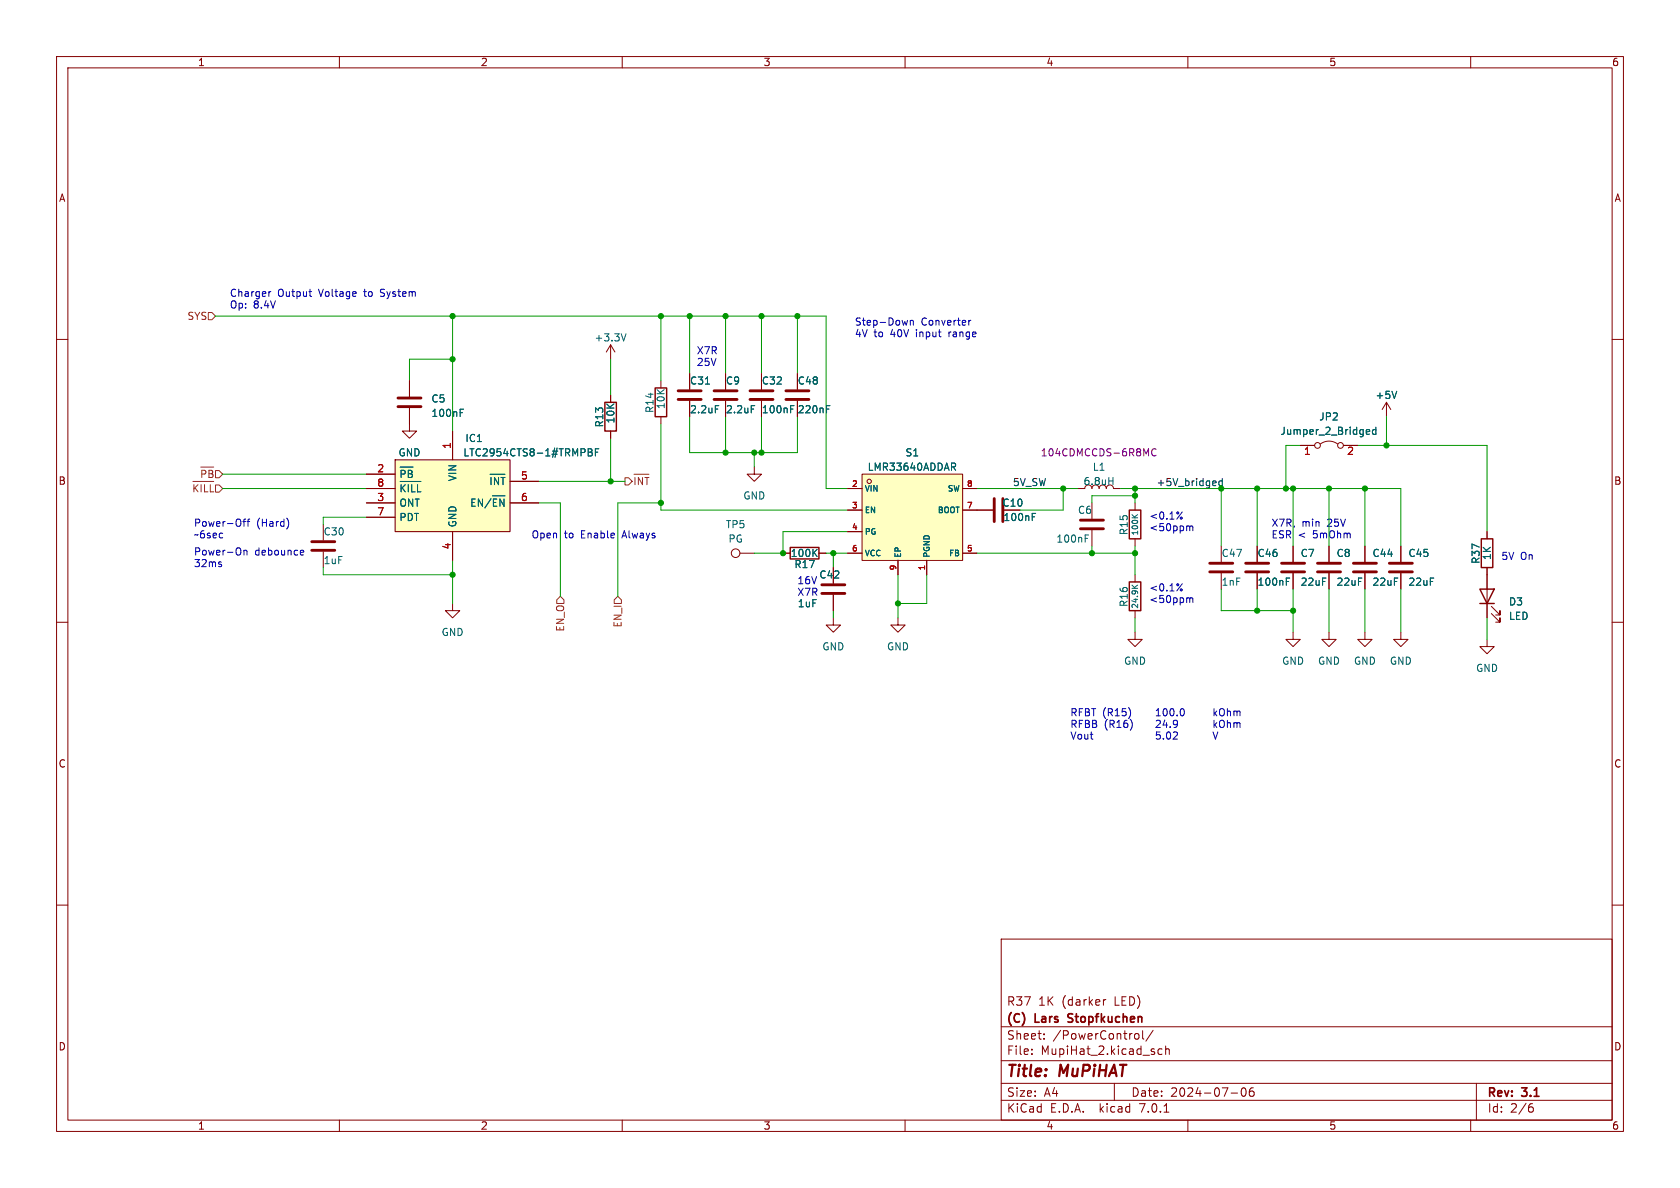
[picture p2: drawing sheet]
<svg xmlns="http://www.w3.org/2000/svg" width="297mm" height="210mm" viewBox="0 0 297 210" stroke-linecap="round" stroke-linejoin="round" font-family="sans-serif">
<g fill="none" stroke="#840000" stroke-width=".18">
<path d="M10 10h277v190h-277zM12 12h273v186h-273zM60 10v2M110 10v2M160 10v2M210 10v2M260 10v2M10 60h2M285 60h2M134.6 66v2.8M134.6 70.9v2.8M138.4 97.8h1.3"/>
<path d="M144.8 97.8h1.2M190.5 86.4h1.3M195.6 86.4a.64 .64 0 0 1 .6-.7 .64 .64 0 0 1 .6 .7h1.3M234.9 96.5v2.8M241.3 96.5v2.8M10 110h2M80 106.7v1.3h1.3l-1.3 1.2-1.3-1.2h1.3M147.3 100.3v2.8M147.3 105.2v2.8M234.9 111.8v1.2h1.3l-1.3 1.3-1.2-1.3h1.2M234.9 101.3v2.8M241.3 111.8v1.2h1.3l-1.3 1.3-1.3-1.3h1.3"/>
<path d="M241.3 101.3v2.8M285 110h2M10 160h2M285 160h2M177 166h108v32h-108zM195.5 176.7l-.3 .1-.1 .2M60 198v2M110 198v2M160 198v2M177 194.5h108M177 191.5h108M177 187.5h108"/>
<path d="M177 181.5h108M182.4 186.3v.1M182.4 185.5v.1M184.6 183.6v.1M184.6 182.8v.1M197 191.5v3M200.7 182.8l.4-.1 .3 .3v.4l-.2 .2h-.5M202 182.2v1.3l.2 .2M203.9 182.1l-1.3 2M205.4 185.5l-.4-.1-.3 .3v.4l.2 .2h.5M205.8 196.6h.8M206.1 185.5l.2-.1 .3 .1 .1 .9"/>
<path d="M206.1 184.9v1.5M210 198v2M217.6 193.2h1.2M219.6 192.4l.2-.1a.81 .81 0 0 1 .6 .6 .81 .81 0 0 1-.3 .8l-.2 .1a.81 .81 0 0 1-.6-.6 .81 .81 0 0 1 .3-.8zM221.6 192.3a.59 .59 0 0 0-.7 .6v.6l.1 .2 .4 .1 .2-.1 .1-.5-.1-.3h-.5l-.2 .3M260 198v2M261 191.5v6.5M270.5 195.7h.4l.2 .3-.1 .5-.5 .1M270.9 195.1l-.4 .1"/>
</g>
<path d="M139.7 96.8h5.1v2h-5.1z" fill="none" stroke="#840000" stroke-width=".25"/>
<path d="M132.6 70.6h4.1M132.6 69.1h4.1M232.9 99.6h4.1M239.3 99.6h4M145.3 104.9h4.1M145.3 103.4h4.1M232.9 101.1h4.1M239.3 101.1h4" fill="none" stroke="#840000" stroke-width=".51"/>
<path d="M139.8 71.7h.6M196 85h.8M196.8 84.4v1.3" fill="none" stroke="#006464" stroke-width=".18"/>
<path d="M204.4 79.4a.6 .6 0 0 0-.9 .5 .6 .6 0 0 0 .6 .7l.3-.1" fill="none" stroke="#840084" stroke-width=".18"/>
<path d="M69.8 81.3h20.4v12.7h-20.4z" fill="#ffffc2"/>
<path d="M69.8 81.3h20.4v12.7h-20.4z" fill="none" stroke="#480000" stroke-width=".18"/>
<g fill="none" stroke="#840000" stroke-width=".18">
<path d="M72.4 72.1v4.1h1.3l-1.3 1.3-1.3-1.3h1.3M72.4 67.3v2.8M80 76.2v5.1M107.9 61v2.5M107.9 69.9v1.2M107.9 76.2v1.3M107.9 61l-.7 1.2M107.9 61l.8 1.2M116.8 67.3v1.3M116.8 73.7v1.2M121.9 66v2.8M121.9 70.9v2.8"/>
<path d="M128.3 66v2.8M128.3 70.9v2.8M134.6 66v2.8M134.6 70.9v2.8M141 66v2.8M141 70.9v2.8M229.9 78.7h2.5M233.4 78.5a2.54 2.54 0 0 1 3.1 0M237.5 78.7h2.5M245.1 71.1l-.8 1.3M245.1 71.1v2.6M245.1 71.1l.8 1.3"/>
<path d="M57.1 92.7v2.8M57.1 97.5v2.8M64.8 83.8h5M64.8 88.9h5M64.8 91.4h5M64.8 86.4h5M80 94v5.1M90.2 88.9h5M90.2 85.1h5M130.8 97.8h2.5M133.3 82.6v1.2h1.3l-1.3 1.3-1.2-1.3h1.2M138.4 97.8h1.3"/>
<path d="M144.8 97.8h1.2M149.9 86.4h2.5M149.9 90.2h2.5M149.9 97.8h2.5M149.9 94h2.5M152.4 83.8h17.8v15.3h-17.8zM158.7 99.1v2.5M163.8 99.1v2.5M170.2 86.4h2.5M170.2 90.2h5.3M170.2 97.8h2.5M193 88.9v2.8"/>
<path d="M193 93.7v2.8M200.7 88.9v1.3M200.7 95.3v1.2M215.9 96.5v2.8M222.2 96.5v2.8M228.6 96.5v2.8M234.9 96.5v2.8M241.3 96.5v2.8M247.6 96.5v2.8M262.9 94v1.3M147.3 109.2v1.3h1.3l-1.3 1.3-1.3-1.3h1.3M147.3 100.3v2.8"/>
<path d="M147.3 105.2v2.8M158.7 109.2v1.3h1.3l-1.3 1.3-1.2-1.3h1.2M200.7 111.8v1.2h1.2l-1.2 1.3-1.3-1.3h1.3M200.7 101.6v1.3M200.7 108v1.2M215.9 101.3v2.8M222.2 101.3v2.8M228.6 111.8v1.2h1.3l-1.3 1.3-1.3-1.3h1.3M228.6 101.3v2.8M234.9 101.3v2.8M241.3 101.3v2.8M247.6 111.8v1.2h1.3l-1.3 1.3-1.2-1.3h1.2"/>
<path d="M247.6 101.3v2.8M262.9 113v1.3h1.3l-1.3 1.3-1.3-1.3h1.3M262.9 100.3v8.9M263.7 108.5l1.5 1.5v-.8v.8h-.8M263.7 107.2l1.5 1.5v-.7v.7h-.8"/>
<circle cx="232.9" cy="78.7" r=".51"/>
<circle cx="237" cy="78.7" r=".51"/>
<circle cx="130" cy="97.8" r=".76"/>
<circle cx="153.7" cy="85.1" r=".38"/>
</g>
<g fill="none" stroke="#006464" stroke-width=".18">
<path d="M110.7 59l-.5 1.3M81.4 72.3h.6M104 79.3l.6 .1 .1 .3-.3 .2M104 79.9h.4M104.4 79.9l.3 .3v.3l-.7 .1M105.3 79.9h.4M105.9 79.3h-.6v1.3M126.5 71.7h.6M132.8 71.7h.6M139.8 71.7h.6M146.1 71.7h.6M241.7 75.9l.4 .1v.2l-.6 .2"/>
<path d="M242.1 76.7l-.4 .1M243.2 76l-.3-.1-.3 .3 .2 .5h.4M243.2 75.5v1.3M246.9 69.2l-.4 1.2M70.7 82.6h2.3M70.7 85.1h3.7M70.9 85.7v1.2M71.6 83.4l-.2-.3h-.5v1.3M71.6 85.7l-.7 .7M72.2 85.7v1.2M72.8 85.7v1.2M72.8 83.4l-.2-.3h-.4v1.3"/>
<path d="M73.8 85.7v1.2M84 88.2h-.6v1.3M85.3 88.2v1.3l-.7-1.3v1.3M86.6 83.8h2.7M86.8 84.4v1.3M86.8 88.2l-1.1 1.6M87.1 87.6h2.2M87.8 88.2h-.6v1.3M88.1 84.4v1.3l-.7-1.3v1.3M88.6 84.4h.7M88.9 84.4v1.3M89.1 88.2v1.3l-.7-1.3v1.3"/>
<path d="M168.5 82.5l.4 .6M168.7 81.9l.2 .2v.3l-.2 .1M182.5 90.8h.6M191.8 94.6h.6M200.1 91l.6 .5M201.1 91l-.5 .4M200.1 103.4l.6 .6M201.1 103.4l-.5 .5M227.4 102.2h.6"/>
</g>
<g fill="none" stroke="#840000" stroke-width=".51">
<path d="M70.4 71.9h4M70.4 70.4h4M119.9 70.6h4.1M119.9 69.1h4.1M126.2 70.6h4.1M126.2 69.1h4.1M138.9 70.6h4.1M138.9 69.1h4.1M55.1 97.3h4.1M55.1 95.8h4.1M175.8 88.1v4.1M177.3 88.1v4.1"/>
<path d="M191 93.5h4.1M191 91.9h4.1M213.9 99.6h4M220.2 99.6h4.1M226.6 99.6h4M245.6 99.6h4.1M213.9 101.1h4M220.2 101.1h4.1M226.6 101.1h4M245.6 101.1h4.1"/>
</g>
<path d="M106.9 71.1h2.1v5.1h-2.1zM115.8 68.6h2.1v5.1h-2.1zM199.6 90.2h2.1v5.1h-2.1zM261.9 95.3h2v5h-2zM199.6 102.9h2.1v5.1h-2.1zM261.6 104.1h2.6l-1.3 2.6zM261.6 106.7h2.6" fill="none" stroke="#840000" stroke-width=".25"/>
<g fill="#ffffc2" stroke="#ffffc2" stroke-width=".18">
<path d="M152.4 83.8h17.8v15.3h-17.8z"/>
<circle cx="153.7" cy="85.1" r=".38"/>
</g>
<g fill="none" stroke="#725600" stroke-width=".18">
<path d="M36.8 55.2h.7l.6 .7-.6 .6h-.7zM34.1 85.1h3.7M34.3 85.7v1.2M34.5 86.2l.5 .7M35 85.7l-.7 .7M35.5 82.6h2.3M35.6 85.7v1.2M36.2 85.7v1.2h.6M36.4 83.4l-.2-.3h-.5v1.3M37.2 85.7v1.2h.6M37.6 83.4l-.2-.3h-.5v1.3M38.1 83.2h.6l.7 .6-.7 .7h-.6z"/>
<path d="M38.1 85.7h.6l.7 .7-.7 .6h-.6zM110.5 84.5h.6l.7 .6-.7 .6h-.6zM112.1 83.8h2.6M112.3 84.4v1.3M113.6 84.4v1.3l-.7-1.3v1.3M114 84.4h.7M114.4 84.4v1.3M99.1 105.4l.6 .6v.7h-1.3v-.7zM109.2 105.4l.7 .6v.7h-1.3v-.7z"/>
</g>
<path d="M216.1 84.6v1.3M216.1 85.1l-.4-.1-.2 .3 .1 .5h.5" fill="none" stroke="#0f0f0f" stroke-width=".18"/>
<g fill="none" stroke="#0000c2" stroke-width=".18">
<path d="M47.9 51.6l-.3 .1M54.6 51.6h.5M55 52.4h.1M160.4 56.6l-.2 .9M160.9 56.6v.9M160.9 56.8l.2-.2 .3 .1 .1 .8M171.3 56.6v.9M171.6 56.6l-.3 .3M39.1 99.8v.3M42.9 92.2h.5M43.1 97.3v.8M43.1 97.4l.2-.1h.3l.1 .8"/>
<path d="M43.4 91.8l-.3 .1v1.1M43.7 92.2h.4M44.1 91.8l-.3 .1v1.1M50.9 91.8l.1 .6-.1 .9M53.3 97.3h.3l.1 .3-.6 .1M53.6 98.1h-.3M208.7 91.5l.1-.1 .2 .2-.2 .2-.1-.1M209 90.5l-1 1.3M210 93l.3 .2M210.3 93.2l.2-.2h.3l.1 .8M210.3 93.2v.6M208.7 104.2l.1-.1 .2 .2-.2 .2-.1-.1"/>
<path d="M209 103.2l-1 1.3M210 105.7l.3 .2M210.3 105.9v.6M210.3 105.9l.2-.2h.3l.1 .8M204.5 129.4l-.1 .6 .2-.1h.4l.1 .5-.2 .3-.5-.2M205.7 130.5v.2M206.3 129.6l-.1 .6 .1 .3 .2 .2 .4-.3v-.8M208.2 129.6l-.1 .3-.7 .8h.8M214.4 129.4l.5 1.3 .4-1.3M214.6 125.3v1.2M214.6 127.3v1.3M214.8 126.1l.3 .4"/>
<path d="M214.8 128.1l.3 .5M215.1 125.7l-.5 .5M215.1 127.8l-.5 .4M215.7 125.5l.2-.2a.43 .43 0 0 1 .5 .4v.4a.42 .42 0 0 1-.4 .5 .42 .42 0 0 1-.4-.5zM215.7 127.5l.2-.2a.43 .43 0 0 1 .5 .5v.4a.42 .42 0 0 1-.4 .4 .42 .42 0 0 1-.4-.4zM217 125.3v1.2M217 127.3v1.3M217 125.8l.2-.1 .3 .1v.7M217 127.9l.2-.1h.3v.8M218.1 125.8l.4-.1 .2 .2M218.1 125.7v.8M218.1 127.8v.8"/>
<path d="M218.1 127.9l.4-.1 .2 .1M218.7 125.9l.2-.2 .3 .1v.7M218.7 125.9v.6M218.7 127.9v.7M218.7 127.9l.2-.1h.3v.8"/>
</g>
<g fill="none" stroke="#009600" stroke-width=".18">
<path d="M38.1 55.9h107.9v30.5h3.9M80 55.9v20.3M116.8 55.9v11.4M121.9 55.9v10.1M128.3 55.9v10.1M134.6 55.9v10.1M141 55.9v10.1M80 63.5h-7.6v3.8M107.9 63.5v6.4M107.9 77.5v7.6M116.8 74.9v15.3h33.1M121.9 73.7v6.3h19.1v-6.3"/>
<path d="M128.3 73.7v6.3M134.6 73.7v6.3M229.9 78.7h-2.6v7.7M240 78.7h22.9v15.3M245.1 73.7v5M39.4 86.4h25.4M39.4 83.8h25.4M64.8 91.4h-7.7v1.3M80 99.1v7.6M95.2 88.9h3.9v16.5M95.2 85.1h15.3M116.8 88.9h-7.6v16.5"/>
<path d="M133.3 80v2.6M146 97.8h3.9M147.3 97.8v2.5M149.9 94h-11.5v3.8h-5.1M172.7 97.8h28M172.7 86.4h17.8M188 86.4v3.8h-7.7M193 96.5v1.3M198.1 86.4h49.5v10.1M200.7 86.4v2.5M200.7 96.5v5.1M200.7 87.6h-7.7v1.3"/>
<path d="M215.9 86.4v10.1M222.2 86.4v10.1M228.6 86.4v10.1M234.9 86.4v10.1M241.3 86.4v10.1M57.1 100.3v1.3h22.9M147.3 108v1.2M158.7 101.6v7.6M163.8 101.6v5.1h-5.1M200.7 109.2v2.6M215.9 104.1v3.9h12.7M222.2 104.1v3.9"/>
<path d="M228.6 104.1v7.7M234.9 104.1v7.7M241.3 104.1v7.7M247.6 104.1v7.7M262.9 109.2v3.8"/>
</g>
<g fill="#009600" stroke="#009600" stroke-width=".18">
<circle cx="128.3" cy="55.9" r=".46"/>
<circle cx="121.9" cy="55.9" r=".46"/>
<circle cx="116.8" cy="88.9" r=".46"/>
<circle cx="107.9" cy="85.1" r=".46"/>
<circle cx="116.8" cy="55.9" r=".46"/>
<circle cx="200.7" cy="87.6" r=".46"/>
<circle cx="215.9" cy="86.4" r=".46"/>
<circle cx="200.7" cy="86.4" r=".46"/>
<circle cx="193" cy="97.8" r=".46"/>
<circle cx="188" cy="86.4" r=".46"/>
<circle cx="227.3" cy="86.4" r=".46"/>
<circle cx="222.2" cy="86.4" r=".46"/>
<circle cx="200.7" cy="97.8" r=".46"/>
<circle cx="147.3" cy="97.8" r=".46"/>
<circle cx="138.4" cy="97.8" r=".46"/>
<circle cx="158.7" cy="106.7" r=".46"/>
<circle cx="134.6" cy="80" r=".46"/>
<circle cx="222.2" cy="108" r=".46"/>
<circle cx="245.1" cy="78.7" r=".46"/>
<circle cx="241.3" cy="86.4" r=".46"/>
<circle cx="234.9" cy="86.4" r=".46"/>
<circle cx="228.6" cy="86.4" r=".46"/>
<circle cx="228.6" cy="108" r=".46"/>
<circle cx="141" cy="55.9" r=".46"/>
<circle cx="134.6" cy="55.9" r=".46"/>
<circle cx="128.3" cy="80" r=".46"/>
<circle cx="133.3" cy="80" r=".46"/>
<circle cx="80" cy="55.9" r=".46"/>
<circle cx="80" cy="63.5" r=".46"/>
<circle cx="80" cy="101.6" r=".46"/>
</g>
<g font-size="2.8" fill="#840000">
<text x="178" y="190.8">Title:</text>
<text x="187.4" y="190.8">MuPiHAT</text>
</g>
<g font-size="2.1" fill="#840000">
<text x="178" y="177.9">R37</text>
<text x="183.6" y="177.9">1K</text>
<text x="187.7" y="177.9">(darker</text>
<text x="197" y="177.9">LED)</text>
<text x="178" y="183.9">Sheet:</text>
<text x="178" y="181.1">(C)</text>
<text x="183.1" y="181.1">Lars</text>
<text x="186.2" y="183.9">/PowerControl/</text>
<text x="189.4" y="181.1">Stopfkuchen</text>
<text x="178" y="186.6">File:</text>
<text x="184" y="186.6">MupiHat_2.kicad_sch</text>
<text x="178" y="196.8">KiCad</text>
<text x="178" y="194">Size:</text>
<text x="184.6" y="194">A4</text>
<text x="185.7" y="196.8">E.D.A.</text>
<text x="194.4" y="196.8">kicad</text>
<text x="200" y="194">Date:</text>
<text x="201.5" y="196.8">7.0.1</text>
<text x="206.9" y="194">2024-07-06</text>
<text x="263" y="194.2">Rev:</text>
<text x="263" y="196.8">Id:</text>
<text x="267" y="196.8">2/6</text>
<text x="269.2" y="194.2">3.1</text>
</g>
<g font-size="1.8" fill="#840000">
<text x="35" y="11.8">1</text>
<text x="85" y="11.8">2</text>
<text x="135" y="11.8">3</text>
<text x="185" y="11.8">4</text>
<text x="235" y="11.8">5</text>
<text x="285" y="11.8">6</text>
<text x="10.4" y="35.8">A</text>
<text x="285.4" y="35.8">A</text>
<text x="10.3" y="85.8">B</text>
<text x="177.2" y="89.7">C10</text>
<text x="285.3" y="85.8">B</text>
<text x="10.3" y="135.8">C</text>
<text x="285.3" y="135.8">C</text>
<text x="10.3" y="185.8">D</text>
<text x="285.3" y="185.8">D</text>
<text x="35" y="199.8">1</text>
<text x="85" y="199.8">2</text>
<text x="135" y="199.8">3</text>
<text x="185" y="199.8">4</text>
<text x="235" y="199.8">5</text>
<text x="285" y="199.8">6</text>
</g>
<g font-size="1.8" fill="#0000c2">
<text x="40.6" y="52.6">Charger</text>
<text x="49.1" y="52.6">Output</text>
<text x="56.4" y="52.6">Voltage</text>
<text x="64.5" y="52.6">to</text>
<text x="67.5" y="52.6">System</text>
<text x="40.6" y="54.6">Op:</text>
<text x="44.8" y="54.6">8.4V</text>
<text x="151.1" y="57.6">Step-Down</text>
<text x="151.1" y="59.7">4V to</text>
<text x="157.5" y="59.7">40V</text>
<text x="162.1" y="59.7">input</text>
<text x="162.9" y="57.6">Converter</text>
<text x="168" y="59.7">range</text>
<text x="123.2" y="62.7">X7R</text>
<text x="123.2" y="64.8">25V</text>
<text x="34.3" y="93.2">Power-Off</text>
<text x="34.3" y="95.3">~6sec</text>
<text x="45.4" y="93.2">(Hard)</text>
<text x="94" y="95.3">Open</text>
<text x="99.8" y="95.3">to</text>
<text x="102.8" y="95.3">Enable</text>
<text x="110.2" y="95.3">Always</text>
<text x="203.2" y="91.9">&lt;0.1%</text>
<text x="203.2" y="94">&lt;50ppm</text>
<text x="224.8" y="93.2">X7R,</text>
<text x="224.8" y="95.3">ESR</text>
<text x="229.5" y="95.3">&lt;</text>
<text x="230.2" y="93.2">min</text>
<text x="232.2" y="95.3">5mOhm</text>
<text x="234.7" y="93.2">25V</text>
<text x="34.3" y="98.3">Power-On</text>
<text x="34.3" y="100.3">32ms</text>
<text x="45.1" y="98.3">debounce</text>
<text x="265.4" y="99.1">5V On</text>
<text x="141" y="103.4">16V</text>
<text x="141" y="105.4">X7R</text>
<text x="203.2" y="104.6">&lt;0.1%</text>
<text x="203.2" y="106.7">&lt;50ppm</text>
<text x="189.2" y="126.7">RFBT (R15) 100.0 kOhm</text>
<text x="189.2" y="128.8">RFBB</text>
<text x="189.2" y="130.8">Vout 5.02 V</text>
<text x="195.2" y="128.8">(R16) 24.9 kOhm</text>
</g>
<g font-size="1.8" fill="#725600">
<text x="33" y="56.7">SYS</text>
<text x="35.2" y="85.3">~{PB}</text>
<text x="99.9" y="111.8" transform="rotate(-90 99.9 111.8)">EN_O</text>
<text x="110" y="111" transform="rotate(-90 110 111)">EN_I</text>
</g>
<g font-size="1.8" fill="#006464">
<text x="105" y="60.5">+3.3V</text>
<text x="76.2" y="71.3">C5</text>
<text x="121.9" y="68.1">C31</text>
<text x="128.3" y="68.1">C9</text>
<text x="134.6" y="68.1">C32</text>
<text x="141" y="68.1">C48</text>
<text x="243.1" y="70.7">+5V</text>
<text x="76.2" y="73.9">100nF</text>
<text x="106.8" y="75.6" transform="rotate(-90 106.8 75.6)">R13</text>
<text x="108.8" y="74.9" transform="rotate(-90 108.8 74.9)">10K</text>
<text x="115.7" y="73.1" transform="rotate(-90 115.7 73.1)">R14</text>
<text x="117.7" y="72.4" transform="rotate(-90 117.7 72.4)">10K</text>
<text x="121.9" y="73.2">2.2uF</text>
<text x="128.3" y="73.2">2.2uF</text>
<text x="134.6" y="73.2">100nF</text>
<text x="141" y="73.2">220nF</text>
<text x="226.3" y="77">Jumper_2_Bridged</text>
<text x="233.2" y="74.5">JP2</text>
<text x="70.4" y="80.8">GND</text>
<text x="81.9" y="80.8">LTC2954CTS8-1#TRMPBF</text>
<text x="82.2" y="78.3">IC1</text>
<text x="153.3" y="83.4">LMR33640ADDAR</text>
<text x="160" y="80.8">S1</text>
<text x="193.1" y="83.4">L1</text>
<text x="70.6" y="85.3">~{PB}</text>
<text x="70.6" y="89.7">ONT</text>
<text x="70.6" y="87.8">~{KILL}</text>
<text x="80.8" y="85.2" transform="rotate(-90 80.8 85.2)">VIN</text>
<text x="131.4" y="88.5">GND</text>
<text x="191.5" y="85.9">6.8uH</text>
<text x="57.2" y="94.8">C30</text>
<text x="70.6" y="92.3">PDT</text>
<text x="80.8" y="93.2" transform="rotate(-90 80.8 93.2)">GND</text>
<text x="83" y="90.3">EN/~{EN}</text>
<text x="128.3" y="93.5">TP5</text>
<text x="177.3" y="92.3">100nF</text>
<text x="190.5" y="91">C6</text>
<text x="199.5" y="94.7" transform="rotate(-90 199.5 94.7)">R15</text>
<text x="57.2" y="99.9">1uF</text>
<text x="128.7" y="96.1">PG</text>
<text x="139.7" y="98.6">100K</text>
<text x="140.4" y="100.6">R17</text>
<text x="186.7" y="96.1">100nF</text>
<text x="215.9" y="98.6">C47</text>
<text x="222.3" y="98.6">C46</text>
<text x="229.9" y="98.6">C7</text>
<text x="236.2" y="98.6">C8</text>
<text x="242.6" y="98.6">C44</text>
<text x="248.9" y="98.6">C45</text>
<text x="261.7" y="99.7" transform="rotate(-90 261.7 99.7)">R37</text>
<text x="263.7" y="99.1" transform="rotate(-90 263.7 99.1)">1K</text>
<text x="141" y="107.5">1uF</text>
<text x="144.8" y="102.4">C42</text>
<text x="199.5" y="107.4" transform="rotate(-90 199.5 107.4)">R16</text>
<text x="215.9" y="103.7">1nF</text>
<text x="222.3" y="103.7">100nF</text>
<text x="229.9" y="103.7">22uF</text>
<text x="236.2" y="103.7">22uF</text>
<text x="242.6" y="103.7">22uF</text>
<text x="248.9" y="103.7">22uF</text>
<text x="266.7" y="107.2">D3</text>
<text x="78" y="112.6">GND</text>
<text x="266.7" y="109.7">LED</text>
<text x="145.3" y="115.1">GND</text>
<text x="156.8" y="115.1">GND</text>
<text x="198.7" y="117.7">GND</text>
<text x="226.6" y="117.7">GND</text>
<text x="233" y="117.7">GND</text>
<text x="239.3" y="117.7">GND</text>
<text x="245.7" y="117.7">GND</text>
<text x="260.9" y="118.9">GND</text>
</g>
<g font-size="1.8" fill="#a90000">
<text x="66.6" y="83.6">2</text>
<text x="79.8" y="79.4" transform="rotate(-90 79.8 79.4)">1</text>
<text x="230.5" y="80.6">1</text>
<text x="238.1" y="80.6">2</text>
<text x="66.6" y="88.6">3</text>
<text x="66.6" y="86.1">8</text>
<text x="92" y="84.8">5</text>
<text x="92" y="88.6">6</text>
<text x="66.6" y="91.2">7</text>
<text x="79.8" y="97.2" transform="rotate(-90 79.8 97.2)">4</text>
</g>
<text font-size="1.8" fill="#840084" x="183.9" y="80.8">104CDMCCDS-6R8MC</text>
<g font-size="1.8" fill="#0f0f0f">
<text x="179.1" y="86">5V_SW</text>
<text x="204.5" y="86">+5V_bridged</text>
</g>
<g font-size="1.4" fill="#a90000">
<text x="150.6" y="86.1">2</text>
<text x="150.6" y="89.9">3</text>
<text x="170.9" y="89.9">7</text>
<text x="170.9" y="86.1">8</text>
<text x="150.6" y="93.7">4</text>
<text x="150.6" y="97.5">6</text>
<text x="158.5" y="100.9" transform="rotate(-90 158.5 100.9)">9</text>
<text x="163.6" y="100.9" transform="rotate(-90 163.6 100.9)">1</text>
<text x="170.9" y="97.5">5</text>
</g>
<g font-size="1.4" fill="#006464">
<text x="152.9" y="87.1">VIN</text>
<text x="167.4" y="87.1">SW</text>
<text x="152.9" y="90.9">EN</text>
<text x="152.9" y="94.7">PG</text>
<text x="165.6" y="90.9">BOOT</text>
<text x="201.4" y="94.7" transform="rotate(-90 201.4 94.7)">100K</text>
<text x="152.9" y="98.5">VCC</text>
<text x="159.4" y="98.6" transform="rotate(-90 159.4 98.6)">EP</text>
<text x="164.5" y="98.6" transform="rotate(-90 164.5 98.6)">PGND</text>
<text x="167.6" y="98.5">FB</text>
<text x="201.4" y="107.7" transform="rotate(-90 201.4 107.7)">24.9K</text>
</g>
</svg>
